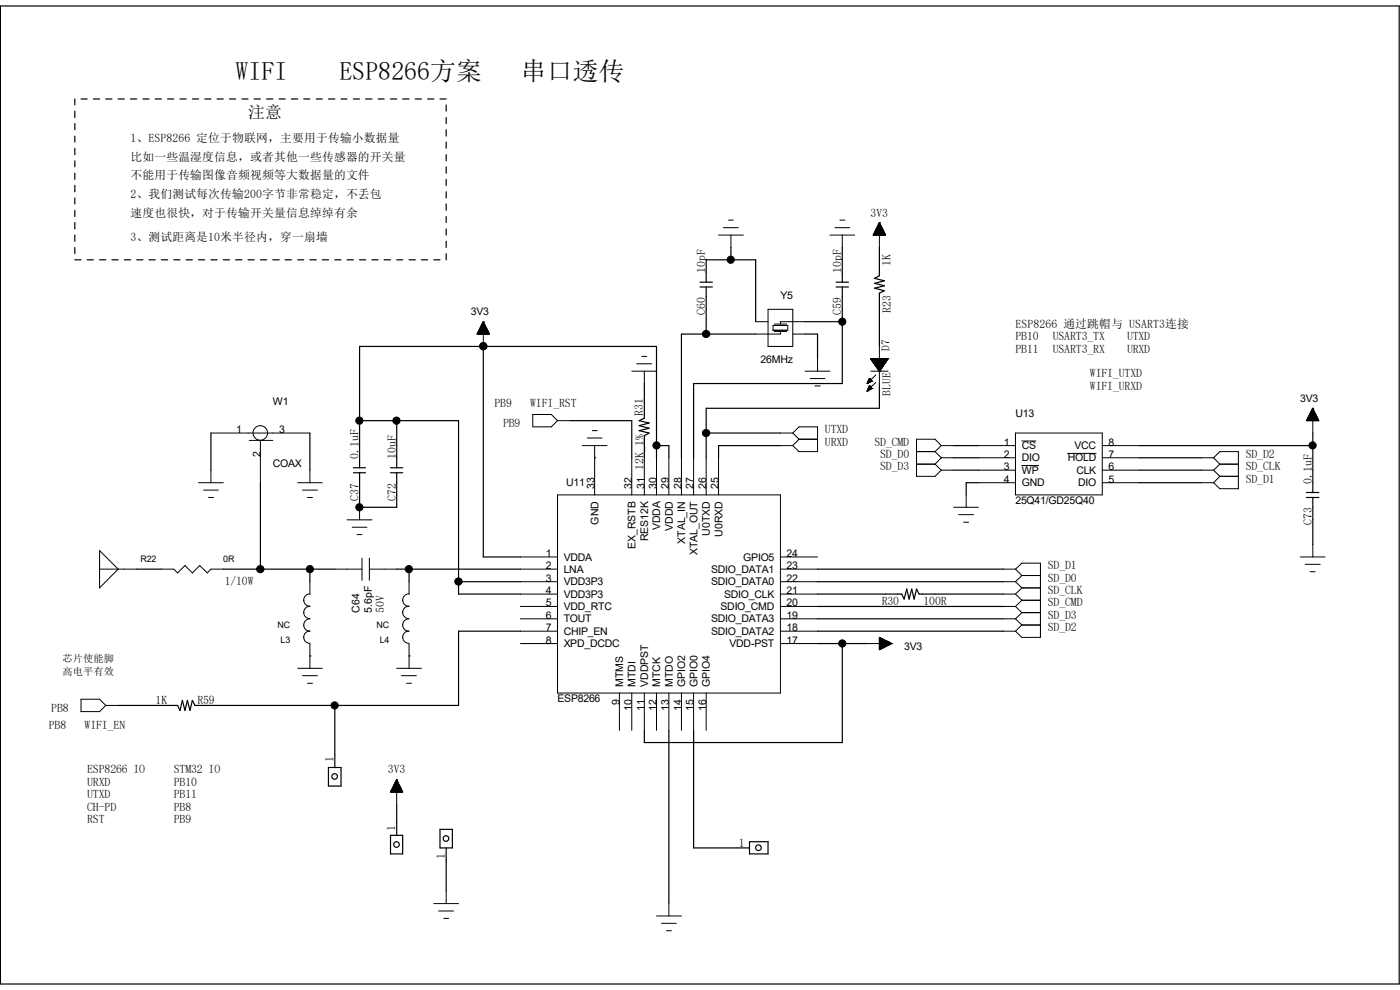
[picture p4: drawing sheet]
<svg xmlns="http://www.w3.org/2000/svg" width="297mm" height="210mm" viewBox="0 0 297 210" stroke-linecap="round" stroke-linejoin="round" font-family="sans-serif">
<g fill="none" stroke="#000" stroke-width=".25">
<path d="M.1 1.3h296.7v207.4h-296.7zM15.9 21v1.3M15.9 23.6v1.3M15.9 26.2v1.3M15.9 28.9v1.2M15.9 31.5v1.3M15.9 34.1v1.3M15.9 36.7v1.4M15.9 39.3v1.4M17.2 21h1.3M19.8 21h1.3M22.4 21h1.3"/>
<path d="M25.1 21h1.3M27.7 21h1.3M30.3 21h1.3M32.9 21h1.3M35.6 21h1.3M38.2 21h1.3M40.8 21h1.3M43.4 21h1.3M46.1 21h1.3M48.7 21h1.3M51.3 21h1.3M53.9 21h1.3"/>
<path d="M56.6 21h1.3M59.2 21h1.3M61.8 21h1.4M64.4 21h1.3M67.1 21h1.3M69.7 21h1.3M72.3 21h1.3M75 21h1.3M77.6 21h1.3M80.2 21h1.3M82.8 21h1.4M85.4 21h1.4"/>
<path d="M88.1 21h1.3M90.7 21h1.3M93.3 21h1.4M94.7 22.3v1.3M94.7 24.9v1.3M94.7 27.5v1.4M94.7 30.1v1.4M94.7 32.8v1.3M94.7 35.4v1.3M94.7 38.1v1.2M15.9 42v1.3M15.9 44.6v1.3"/>
<path d="M15.9 47.2v1.4M15.9 49.9v1.3M15.9 52.5v1.3M15.9 55.1h1.3M18.5 55.1h1.3M21.1 55.1h1.3M23.7 55.1h1.4M26.4 55.1h1.3M29 55.1h1.3M31.6 55.1h1.3M34.2 55.1h1.4M36.9 55.1h1.3"/>
<path d="M39.5 55.1h1.3M42.1 55.1h1.3M44.7 55.1h1.4M47.4 55.1h1.3M50 55.1h1.3M52.6 55.1h1.3M55.2 55.1h1.4M57.9 55.1h1.3M60.5 55.1h1.3M63.2 55.1h1.2M65.7 55.1h1.4M68.4 55.1h1.3"/>
<path d="M71 55.1h1.3M73.6 55.1h1.4M76.3 55.1h1.3M78.9 55.1h1.3M81.5 55.1h1.3M84.2 55.1h1.2M86.8 55.1h1.3M89.4 55.1h1.3M92 55.1h1.3M94.7 40.7v1.3M94.7 43.3v1.3M94.7 45.9v1.3"/>
<path d="M94.7 48.6v1.3M94.7 51.2v1.3M94.7 53.8v1.3M148.5 59.9h2.6M149.8 59.9v-4.8h10.5v13.1M155.1 52.5v2.6M177.4 59.9h2.6M178.7 52.5v7.4M186.6 52.5v6l-1.1 .6 2.1 .5-2.1 .5 2.1 .5-2.1 .5 2.1 .6-1 .5v11.3M102.5 73.5h.1M102.5 73.5v44.7h7.9M148.5 60.9h2.6"/>
<path d="M149.8 60.9v10M160.3 70.9h-15.7v26.2M170.8 70.9h2.6v5.2M170.8 68.2h7.9M177.4 60.9h2.6M178.7 60.9v20.5h-31.5v15.7M44.7 91.9v7.8M65.7 91.9v7.8M75 99.2h2.6M76.3 89.2h21v36.8h13.1M82.8 99.2h2.6M84.2 89.2v10"/>
<path d="M120.9 89.2h13.1v7.9M126.2 97.1h.1M136.7 81.4v7.3l-1.1 .5 2.1 .5-2.1 .6 2.1 .5-2.1 .6 2.1 .5-1 .5v4.7M139.3 97.1v-23.6h-63v25.7M139.3 94.5h2.6v2.6M149.8 91.9h15.8M165.6 94.5h-13.2v2.6M186.6 81.4v5.2h-36.8v10.5M202.3 94.5h5.3M202.3 99.7h5.3M202.3 97.1h5.3M241.7 94.5h36.8"/>
<path d="M241.7 99.7h13.1M241.7 97.1h13.1M278.5 91.9v12.6M55.2 102.4v18.3M75 100.3h2.6M76.3 107.6h.1M76.3 100.3v7.3M82.8 100.3h2.6M84.2 100.3v7.3h-7.9M207.6 102.4h-2.6v2.6M241.7 102.4h13.1M277.2 105.5h2.6"/>
<path d="M277.2 104.5h2.6M278.5 105.5v10M29 120.7h5.2M47.4 120.7h23.6M65.7 139.1h.1M65.7 120.7v2.7M84.2 120.7h26.2M86.8 139.1h.1M86.8 120.7v2.7M97.3 123.4h13.1M110.4 133.9h-13.1v15.7h-55.9l-.6-1-.5 2.1-.5-2.1-.6 2.1-.5-2.1-.5 2.1-.5-1.1h-12.6M173.4 126h17.9l.5 1.1 .6-2.1 .5 2.1 .5-2.1 .5 2.1 .5-2.1 .6 1h17.9"/>
<path d="M173.4 120.7h39.5M173.4 133.9h39.5M173.4 123.4h39.5M173.4 128.7h39.5M173.4 131.3h39.5M173.4 136.5h10.5M178.7 136.5v21h-42v-2.6M71 149.6v13.2M141.9 154.9v36.8M147.2 154.9v25h11.8M69.7 162.8h2.6v4h-2.6zM82.8 177.2h2.6v3.9h-2.6z"/>
<path d="M84.2 170.7v6.5M93.3 175.9h2.7v4h-2.7zM94.7 179.9v9.2M159 178.6h3.9v2.5h-3.9z"/>
<circle cx="71" cy="164.7" r=".59"/>
<circle cx="84.1" cy="179.2" r=".59"/>
<circle cx="94.6" cy="177.9" r=".59"/>
<circle cx="160.9" cy="179.8" r=".59"/>
</g>
<g fill="none" stroke="#000" stroke-width=".21">
<path d="M152.4 49.9h5.3M153.5 48.3h3.1M154.6 46.7h1M155.1 49.9v2.6M176.1 49.9h5.2M177.1 48.3h3.2M178.2 46.7h1M178.7 49.9v2.6M185.3 49.7v.2M185.3 49.7h2.5v.2M185.4 49.7h2.4M185.4 49.5v.4"/>
<path d="M185.4 49.5h2.3v.4M185.5 49.4h2.2M185.5 49.3v.6M185.5 49.3h2.1v.6M185.6 49.2h2M185.6 49.1v.8M185.6 49.1h1.9v.8M185.7 49h1.8M185.7 48.9v1M185.7 48.9h1.7v1M185.8 48.8h1.6M185.8 48.6v1.3"/>
<path d="M185.8 48.7h1.5v1.2M185.9 48.6h1.3M185.9 48.5h1.3v1.4M186.1 48.2v1.7M186.1 48.3h1v1.6M186.1 48.2h1M186.2 48v1.9M186.2 48.1h.8v1.8M186.2 48h.7M186.3 47.8v2.1M186.3 47.8h.6v2.1M186.3 47.8h.5"/>
<path d="M186.4 47.5v2.4M186.4 47.7h.4v2.2M186.4 47.5h.3M186.5 47.3v2.6M186.5 47.5h.2v2.4M186.5 47.3h.1M186.6 47.2h.1M186.6 47.2v5.3M186.6 47.2l-1.3 2.7h2.6M186.6 47.2l1.3 2.7M187.2 48.4h-1.3v1.5M101.3 70.8l2.5 .1"/>
<path d="M101.3 70.7v.2M101.3 70.7h2.4M101.4 70.6h2.3v.3M101.4 70.5v.4M101.4 70.4h2.2M101.5 70.3h2.1v.6M101.5 70.3v.6M101.5 70.2h2M101.6 70.1h1.9v.8M101.6 70.1v.8M101.6 70h1.8M101.7 69.9h1.7v1"/>
<path d="M101.7 69.9v1M101.8 69.8h1.5M101.8 69.7h1.5v1.2M101.8 69.6v1.3M101.9 69.6h1.3M101.9 69.5h1.3v1.4M101.9 69.4v1.5M101.9 69.4h1.2M102 69.3h1v1.6M102.1 69.1h.9v1.8M102.1 69v1.9M102.2 69h.7"/>
<path d="M102.2 68.9h.6v2M102.2 68.7v2.2M102.3 68.7h.5M102.3 68.7h.4v2.2M102.3 68.5v2.4M102.4 68.5h.3M102.4 68.5h.3v2.4M102.4 68.4v2.5M102.4 68.4h.2M102.5 68.2h.1M102.5 68.2l1.3 2.7h-2.6zM102.5 68.2v5.3"/>
<path d="M103 69.2h-.9l-.1 1.7M134 78.7h5.3M135.1 77.2h3.2M136.1 75.6h1.1M136.7 78.7v2.7M160.3 68.2h2.6M162.9 65.6h5.3v7.9h-5.3zM164 69h3.1v1.1h-3.1zM164.3 70.3h2.6M164.3 68.7h2.6M165.6 70.3v.6h-5.3M168.2 70.9h2.6"/>
<path d="M170.8 68.2h-5.2v.5M170.8 78.7h5.3M173.4 76.1v2.6M184.7 76.1h.1M184.7 78.7h3.7M184.7 76.1h3.7M184.7 76.1l1.9 2.6M184.7 76.2h3.7M184.8 76.1v.1h3.5M184.8 76.3h3.5M184.8 76.1v.2M184.9 76.1v.3h3.4v-.3"/>
<path d="M185 76.5h3.2M185 76.1v.3h3.2M185 76.1v.4h3.1M185 76.1v.5h3.1M185.1 76.1v.5h2.9M185.2 76.1v.7h2.8M185.2 76.9h2.8M185.2 76.1v.7h2.8v-.7M185.3 76.1v.8h2.6M185.3 77h2.5M185.3 76.1v.9h2.5l.1-.9M185.4 76.1v.9h2.4"/>
<path d="M185.4 76.1v1h2.3v-1M185.5 77.2h2.2M185.5 76.1v1.1h2.2M185.5 76.1v1.2h2.1l.1-1.2M185.6 77.4h2M185.6 76.1v1.2M185.6 76.1v1.3h1.9v-1.3M185.7 76.1v1.4h1.8M185.7 76.1v1.5h1.7M185.8 76.1v1.5h1.6v-1.5M185.8 79.5l-1.6 1.6M185.8 77.8h1.5"/>
<path d="M185.8 76.1v1.6h1.5v-1.6M185.9 76.1v1.7h1.3M185.9 76.1v1.8h1.3M186.1 78.1h1M186.1 76.1v1.9h1v-1.9M186.1 76.1v2h1v-2M186.2 76.1v2M186.2 76.1v2.1h.7M186.3 76.1v2.2h.6v-2.2M186.3 78.4h.5M186.3 76.1v2.3h.5M186.4 76.1v2.4h.4v-2.4"/>
<path d="M186.4 76.1v2.4h.3v-2.4M186.5 76.1v2.6h.2v-2.6M186.5 76.1l.1 2.6M186.6 78.7h.1M186.6 73.5v7.9M186.9 76.1v2.2h-.7M187 76.1v2M187.2 76.1v1.8M187.2 76.1v1.8h-1.3M187.5 76.1v1.5h-1.8M187.6 76.1v1.2M187.8 76.1v.9"/>
<path d="M188 76.1v.6h-2.9M188.1 76.1v.4M188.3 76.1v.1M188.4 76.1h.1M188.4 76.1l-1.8 2.6M44.7 91.9h21M44.7 99.7v2.7M52.9 93.4h5M55.2 93.4v9M65.7 99.7v2.7M113 87.9h4l1.3 1.3-1.3 1.4h-4zM118.3 89.2h2.6"/>
<path d="M123.5 94.5h5.3M124.6 92.9h3.1M125.6 91.4h1.1M126.2 94.5v10.5M134 97.1v7.9M136.7 97.1v7.9M139.3 97.1v7.9M141.9 97.1v7.9M144.6 97.1v7.9M147.2 97.1v7.9M149.8 97.1v7.9M152.4 97.1v7.9"/>
<path d="M165.6 91.9h2.6M165.6 94.5h2.6M168.2 91.9l1.3-1.3h3.9v5.2h-3.9l-1.3-1.3M168.2 91.9l1.3 1.3M169.5 93.2h3.9M169.5 93.2l-1.3 1.3M171.9 80.3h3.1M172.9 81.9h1.1M183.9 83h.1M183.9 81.4h.1M184 82.9h.1M184 81.3h.1"/>
<path d="M184.1 81.1v.2M184.1 82.7v.2M184.1 81v.2M184.1 82.6v.2M184.1 82.5v.3h-.1M184.1 80.9v.3h-.1M184.2 82.4h.8M184.2 80.7v.5M184.2 82.3v.5M184.3 80.7h.6v.2M184.3 82.3h.6v.2h-.7M184.3 82.4h.7"/>
<path d="M184.3 80.6v.6h-.2M184.3 82.2v.6M184.3 80.8h.7M184.3 82.2h.5v.3h-.7M184.3 80.6l.5 .1v.2M184.3 82.3h.5v.2M184.3 80.5v.7M184.3 82.1v.6M184.4 82v.7l-.3 .1M184.4 82.2h.3v.3M184.4 82.1h.3M184.4 80.4v.8h-.3"/>
<path d="M184.4 80.6h.3v.3M184.4 80.5h.3M184.4 82h.2v.6h-.5M184.4 82h.3v.6h-.6M184.4 80.3v.8M184.4 81.9v.8M184.4 80.4l.3 .1v.5h-.6M184.4 81.9h.1M184.4 80.3h.1M184.4 81.9l-.5 1.1M184.4 81.9l.6 .5M184.4 81.9v.8h-.3"/>
<path d="M184.4 82l.1 .6M184.4 80.3l.1 .8M184.4 80.3l-.5 1.1M184.4 80.3l.6 .6M184.6 80.4v.7h-.5M184.8 80.6v.3h-.7M185 80.8v.1M185 82.4h.1M185 80.9h.1M185 82.4l-1.1 .6M185 80.9l-1.1 .5M185 80.9h-.8"/>
<path d="M185.8 81.1l-1.6 1.6M194.4 95.8h4M194.4 98.5h4M198.4 95.8l1.3 1.3M198.4 98.5l1.3 1.2M199.7 94.5h2.6M199.7 99.7h2.6M199.7 97.1h2.6M199.7 94.5l-1.3-1.3h-4v7.8h4l1.3-1.3M199.7 94.5l-1.3 1.3M199.7 97.1l-1.3 1.4M207.6 94.5h7.8"/>
<path d="M207.6 99.7h7.8M207.6 97.1h7.8M215.4 91.9h18.4v13.1h-18.4zM216.8 93.6h3M216.8 98.8h3.5M226.5 96.2h6M233.8 94.5h7.9M233.8 99.7h7.9M233.8 97.1h7.9M254.8 99.7h2.7M254.8 97.1h2.7M257.5 97.1l1.3-1.3h3.9v7.9h-3.9l-1.3-1.3"/>
<path d="M257.5 97.1l1.3 1.4M257.5 99.7l1.3 1.3M258.8 98.5h3.9M258.8 98.5l-1.3 1.2M277.2 89.2h2.5M277.2 89.1v.1M277.3 89h2.4M277.3 88.9h2.4v.3M277.3 88.9v.3M277.4 88.8h2.2M277.4 88.7h2.1v.5M277.4 88.7v.5"/>
<path d="M277.5 88.6h2M277.5 88.5h1.9v.7M277.5 88.5v.7M277.6 88.4h1.8M277.7 88.3h1.6v.9M277.7 88.2v1M277.7 88.2h1.6M277.7 88.1h1.5v1.1M277.7 88.1v1.1M277.8 88h1.4M277.9 87.9h1.2v1.3M277.9 87.8v1.4"/>
<path d="M277.9 87.8h1.2M278 87.7h1v1.5M278 87.6v1.6M278 87.6h.9M278 87.5h.9v1.7M278 87.3v1.9M278.1 87.3h.7M278.2 87.2h.6v2M278.2 87.2v2M278.2 87.2h.6M278.3 87h.4v2.2M278.3 87v2.2"/>
<path d="M278.3 87h.3M278.4 86.8h.2v2.4M278.4 86.7v2.5M278.4 86.7h.2M278.5 86.6h.1M278.5 86.6v5.3M278.5 86.6l1.3 2.6h-2.6zM21.1 116.8l4 3.9-4 4zM42.1 102.4h5.3M43.2 104h3.1M44.2 105.5h1.1M63.2 102.4h5.2"/>
<path d="M64.2 104h3.2M65.2 105.5h1.1M73.6 110.3h5.3M74.7 111.8h3.2M75.7 113.4h1.1M76.3 107.6v2.7M76.8 118.4v4.7M78.4 118.4v4.7M110.4 118.2h7.9M118.3 105h47.3v42h-47.3zM165.6 118.2h7.8M202.3 107.6h5.3"/>
<path d="M203.4 109.2h3.1M204.4 110.8h1.1M205 105v2.6M207.6 102.4h7.8M233.8 102.4h7.9M254.8 102.4h2.7M258.8 101h3.9M258.8 101l-1.3 1.4M275.8 118.2h5.3M276.9 119.7h3.2M278.5 115.5v2.7M21.1 120.7h7.9"/>
<path d="M34.2 120.7h2.7l.8 .8 1.5-1.5 1.6 1.5 1.6-1.5 1.6 1.5 .7-.8h2.7M64.5 135.2h-.1a1.31 1.31 0 0 0 1.3 1.3M64.5 132.6a1.18 1.18 0 0 0 1.2 1.3 1.31 1.31 0 0 0-1.3 1.3M64.5 130l-.1-.1a1.31 1.31 0 0 0 1.3 1.3M64.5 127.3h-.1a1.31 1.31 0 0 0 1.3 1.3M65.7 123.4v2.6a1.23 1.23 0 0 0-1.3 1.3M65.7 136.5v5.3M65.7 131.3a1.31 1.31 0 0 0-1.3 1.3M65.7 128.7a1.23 1.23 0 0 0-1.3 1.2M71 120.7h5.8M78.4 120.7h5.8M85.5 135.2h-.1a1.31 1.31 0 0 0 1.3 1.3"/>
<path d="M85.5 132.6a1.23 1.23 0 0 0 1.2 1.3M85.5 130l-.1-.1a1.31 1.31 0 0 0 1.3 1.3M85.5 127.3h-.1a1.31 1.31 0 0 0 1.3 1.3M86.8 123.4v2.6a1.24 1.24 0 0 0-1.4 1.3M86.8 136.5v5.3M86.8 133.9a1.24 1.24 0 0 0-1.4 1.3M86.8 131.3h-.1a1.31 1.31 0 0 0-1.3 1.3M86.8 128.7a1.24 1.24 0 0 0-1.4 1.2M110.4 120.7h7.9M110.4 123.4h7.9M110.4 126h7.9M110.4 128.7h7.9"/>
<path d="M110.4 131.3h7.9M110.4 133.9h7.9M110.4 136.5h7.9M165.6 120.7h7.8M165.6 123.4h7.8M165.6 126h7.8M165.6 128.7h7.8M165.6 131.3h7.8M165.6 133.9h7.8M165.6 136.5h7.8M183.9 136.5h5.3M186.6 135.2l2.6 1.3-2.6 1.3z"/>
<path d="M186.6 135.3h.1v2.5h-.1M186.6 135.3h.3v2.4h-.3M186.6 135.5h.5v2.1h-.5M186.6 135.6h.7v1.9h-.7M186.6 135.7h.9v1.7h-.9M186.6 135.8h1.1v1.4h-1.1M186.6 136.4h2.4M186.6 136.3h2.2M186.6 136.2h2M186.6 136.1h1.8M186.6 136h1.6M186.6 135.9h1.4"/>
<path d="M186.8 135.3v2.4M187 135.4v2.2M187.2 135.5v2M187.4 135.6v1.8M187.6 135.7v1.6M187.8 135.8v1.4M188 135.9v1.3h-1.4M188 135.9v1.2M188.1 136v1h-1.5M188.3 136.1v.9M188.3 136.1v.8h-1.7M188.5 136.1v.8"/>
<path d="M188.6 136.2v.6h-2M188.7 136.2v.6M188.8 136.3v.4h-2.2M188.9 136.4v.3M189 136.4v.2h-2.4M189.1 136.5v.1M189.2 136.5h.1M212.9 120.7h2.5M212.9 123.4h2.5M212.9 126h2.5M212.9 128.7h2.5M212.9 131.3h2.5"/>
<path d="M212.9 133.9h2.5M215.4 120.7l1.4 1.4M215.4 120.7l1.4-1.2h3.9v15.7h-3.9l-1.4-1.3M215.4 123.4l1.4 1.3M215.4 126l1.4 1.3M215.4 128.7l1.4 1.3M215.4 131.3l1.4 1.3M216.8 122.1h3.9M216.8 124.7h3.9M216.8 122.1l-1.4 1.3M216.8 127.3h3.9M216.8 124.7l-1.4 1.3"/>
<path d="M216.8 130h3.9M216.8 127.3l-1.4 1.4M216.8 132.6h3.9M216.8 130l-1.4 1.3M216.8 132.6l-1.4 1.3M278 121.3h1M17.2 148.3h3.9l1.3 1.3-1.3 1.4h-3.9zM22.4 149.6h2.7M63.2 141.8h5.2M64.2 143.3h3.2M65.2 144.9h1.1M84.2 141.8h5.2"/>
<path d="M85.2 143.3h3.1M86.3 144.9h1M131.4 147v7.9M134 147v7.9M136.7 147v7.9M139.3 147v7.9M141.9 147v7.9M144.6 147v7.9M147.2 147v7.9M149.8 147v7.9M82.9 168h2.5M82.9 167.8h2.4"/>
<path d="M83 168v-.3h2.3v.3M83 167.6h2.3M83.1 168v-.5h2.1v.5M83.1 167.4h2M83.2 168v-.7h1.9v.7M83.3 167.2h1.7M83.3 168v-.9h1.7v.9M83.4 167h1.5M83.4 168v-1.1h1.5v1.1M83.5 166.8h1.3M83.5 166.7h1.3v1.3M83.5 166.6v1.4"/>
<path d="M83.6 166.6h1.2M83.6 166.5h1.1v1.5M83.6 166.4v1.6M83.7 166.4h.9M83.7 166.2h.8v1.8M83.7 166.2v1.8M83.8 166.2h.7M83.8 166h.7v2M83.8 165.9v2.1M83.9 165.9h.5M83.9 165.9h.5v2.1M83.9 165.7v2.3"/>
<path d="M84 165.7h.3M84 165.6h.2v2.4M84 165.5v2.5M84.1 165.5h.1M84.2 165.4h.1M84.2 165.4v5.3M84.2 165.4l1.2 2.6h-2.6zM92 191.7h5.3M93 193.3h3.2M94.1 194.8h1.1M94.7 189.1v2.6M139.3 194.3h5.3"/>
<path d="M140.3 195.9h3.2M141.4 197.4h1.1M141.9 191.7v2.6"/>
<circle cx="55.2" cy="91.8" r="1.55"/>
</g>
<g fill="#000" stroke="#000" stroke-width=".21">
<circle cx="155" cy="55.1" r=".76"/>
<circle cx="102.5" cy="73.4" r=".76"/>
<circle cx="149.8" cy="70.9" r=".77"/>
<circle cx="178.7" cy="68.2" r=".76"/>
<circle cx="76.2" cy="89.2" r=".76"/>
<circle cx="84.1" cy="89.2" r=".76"/>
<circle cx="139.3" cy="94.5" r=".76"/>
<circle cx="149.8" cy="91.9" r=".77"/>
<circle cx="278.5" cy="94.5" r=".76"/>
<circle cx="76.2" cy="107.6" r=".76"/>
<circle cx="55.2" cy="120.7" r=".77"/>
<circle cx="65.7" cy="120.7" r=".76"/>
<circle cx="86.7" cy="120.7" r=".76"/>
<circle cx="97.3" cy="123.4" r=".77"/>
<circle cx="178.7" cy="136.5" r=".76"/>
<circle cx="71" cy="149.6" r=".76"/>
</g>
<g font-size="5.5">
<text x="50" y="17">WIFI</text>
<text x="72" y="17">ESP8266方案</text>
<text x="110.6" y="17">串口透传</text>
</g>
<text font-size="3.6" x="52.6" y="24.9">注意</text>
<g font-size="2.5">
<text x="27.7" y="30.1">1、ESP8266 定位于物联网，主要用于传输小数据量</text>
<text x="27.7" y="34.1">比如一些温湿度信息，或者其他一些传感器的开关量</text>
<text x="27.7" y="38.1">不能用于传输图像音频视频等大数据量的文件</text>
<text x="27.7" y="42">2、我们测试每次传输200字节非常稳定，不丢包</text>
<text x="27.7" y="45.9">速度也很快，对于传输开关量信息绰绰有余</text>
<text x="184.7" y="45.9">3V3</text>
<text x="27.7" y="51.2">3、测试距离是10米半径内，穿一扇墙</text>
<text x="149.6" y="58" transform="rotate(-90 149.6 58)">10pF</text>
<text x="178.5" y="58" transform="rotate(-90 178.5 58)">10pF</text>
<text x="188.9" y="56.4" transform="rotate(-90 188.9 56.4)">1K</text>
<text x="149.6" y="66.8" transform="rotate(-90 149.6 66.8)">C60</text>
<text x="178.5" y="66.8" transform="rotate(-90 178.5 66.8)">C59</text>
<text x="189" y="66.5" transform="rotate(-90 189 66.5)">R23</text>
<text x="215.4" y="69.6">ESP8266 通过跳帽与 USART3连接</text>
<text x="215.4" y="72.2">PB10</text>
<text x="215.4" y="74.8">PB11</text>
<text x="223.4" y="72.2">USART3_TX</text>
<text x="223.4" y="74.8">USART3_RX</text>
<text x="239.1" y="74.8">URXD</text>
<text x="239.1" y="72.2">UTXD</text>
<text x="231.2" y="80.1">WIFI_UTXD</text>
<text x="231.2" y="82.7">WIFI_URXD</text>
<text x="104.9" y="86.4">PB9</text>
<text x="112.5" y="86.4">WIFI_RST</text>
<text x="136.4" y="88.3" transform="rotate(-90 136.4 88.3)">R31</text>
<text x="106.7" y="90.6">PB9</text>
<text x="175" y="91.9">UTXD</text>
<text x="175" y="94.5">URXD</text>
<text x="185.5" y="94.5">SD_CMD</text>
<text x="76.1" y="97.4" transform="rotate(-90 76.1 97.4)">0.1uF</text>
<text x="83.9" y="97.4" transform="rotate(-90 83.9 97.4)">10uF</text>
<text x="136.5" y="99.6" transform="rotate(-90 136.5 99.6)">12K_1%</text>
<text x="186.7" y="97.1">SD_D0</text>
<text x="186.7" y="99.7">SD_D3</text>
<text x="264.3" y="97.1">SD_D2</text>
<text x="264.3" y="99.7">SD_CLK</text>
<text x="76.1" y="106.2" transform="rotate(-90 76.1 106.2)">C37</text>
<text x="83.9" y="106.2" transform="rotate(-90 83.9 106.2)">C72</text>
<text x="264.3" y="102.4">SD_D1</text>
<text x="278.3" y="102.7" transform="rotate(-90 278.3 102.7)">0.1uF</text>
<text x="278.3" y="111.4" transform="rotate(-90 278.3 111.4)">C73</text>
<text x="47.7" y="124.2">1/10W</text>
<text x="222.3" y="120.7">SD_D1</text>
<text x="222.3" y="123.4">SD_D0</text>
<text x="81.5" y="130" transform="rotate(-90 81.5 130)">50V</text>
<text x="187.1" y="128.4">R30</text>
<text x="195.9" y="128.4">100R</text>
<text x="222.3" y="126">SD_CLK</text>
<text x="222.3" y="128.7">SD_CMD</text>
<text x="222.3" y="131.3">SD_D3</text>
<text x="222.3" y="133.9">SD_D2</text>
<text x="33" y="149.4">1K</text>
<text x="41.9" y="149.4">R59</text>
<text x="10.4" y="154.6">PB8</text>
<text x="10.9" y="151">PB8</text>
<text x="17.9" y="154.6">WIFI_EN</text>
<text x="70.8" y="161.7" transform="rotate(-90 70.8 161.7)">1</text>
<text x="18.5" y="164.1">ESP8266 IO</text>
<text x="18.5" y="166.8">URXD</text>
<text x="36.9" y="164.1">STM32 IO</text>
<text x="36.9" y="166.8">PB10</text>
<text x="82.3" y="164.1">3V3</text>
<text x="18.5" y="169.3">UTXD</text>
<text x="18.5" y="172">CH-PD</text>
<text x="36.9" y="172">PB8</text>
<text x="36.9" y="169.3">PB11</text>
<text x="18.5" y="174.6">RST</text>
<text x="36.9" y="174.6">PB9</text>
<text x="83.9" y="176.2" transform="rotate(-90 83.9 176.2)">1</text>
<text x="156.7" y="179.6">1</text>
<text x="94.4" y="182.2" transform="rotate(-90 94.4 182.2)">1</text>
</g>
<g font-size="2.4">
<text x="188.7" y="74.4" transform="rotate(-90 188.7 74.4)">D7</text>
<text x="188.9" y="83.9" transform="rotate(-90 188.9 83.9)">BLUE</text>
</g>
<g font-size="2.2">
<text x="165.6" y="63.5">Y5</text>
<text x="99.9" y="66.9">3V3</text>
<text x="161.4" y="76.9">26MHz</text>
<text x="57.9" y="85.8">W1</text>
<text x="215.4" y="88.5">U13</text>
<text x="275.8" y="85.3">3V3</text>
<text x="50.1" y="91.9">1</text>
<text x="59.2" y="91.9">3</text>
<text x="213" y="94.5">1</text>
<text x="216.8" y="95.3">CS</text>
<text x="228" y="95.3">VCC</text>
<text x="235.2" y="94.5">8</text>
<text x="55.2" y="97" transform="rotate(-90 55.2 97)">2</text>
<text x="57.9" y="99">COAX</text>
<text x="213" y="99.7">3</text>
<text x="213" y="97.1">2</text>
<text x="216.8" y="100.5">WP</text>
<text x="216.8" y="97.9">DIO</text>
<text x="226.5" y="97.9">HOLD</text>
<text x="228.3" y="100.5">CLK</text>
<text x="235.2" y="99.7">6</text>
<text x="235.2" y="97.1">7</text>
<text x="120.1" y="103.2">U11</text>
<text x="126.2" y="103.7" transform="rotate(-90 126.2 103.7)">33</text>
<text x="134" y="103.7" transform="rotate(-90 134 103.7)">32</text>
<text x="136.7" y="103.7" transform="rotate(-90 136.7 103.7)">31</text>
<text x="139.3" y="103.7" transform="rotate(-90 139.3 103.7)">30</text>
<text x="141.9" y="103.7" transform="rotate(-90 141.9 103.7)">29</text>
<text x="144.6" y="103.7" transform="rotate(-90 144.6 103.7)">28</text>
<text x="147.2" y="103.7" transform="rotate(-90 147.2 103.7)">27</text>
<text x="149.8" y="103.7" transform="rotate(-90 149.8 103.7)">26</text>
<text x="152.4" y="103.7" transform="rotate(-90 152.4 103.7)">25</text>
<text x="213" y="102.4">4</text>
<text x="215.4" y="106.8">25Q41/GD25Q40</text>
<text x="216.8" y="103.2">GND</text>
<text x="228.7" y="103.2">DIO</text>
<text x="235.2" y="102.4">5</text>
<text x="127" y="111.3" transform="rotate(-90 127 111.3)">GND</text>
<text x="140.1" y="112.5" transform="rotate(-90 140.1 112.5)">VDDA</text>
<text x="142.7" y="112.7" transform="rotate(-90 142.7 112.7)">VDDD</text>
<text x="150.6" y="113.6" transform="rotate(-90 150.6 113.6)">U0TXD</text>
<text x="153.2" y="113.9" transform="rotate(-90 153.2 113.9)">U0RXD</text>
<text x="115.8" y="118.2">1</text>
<text x="119.6" y="118.9">VDDA</text>
<text x="134.8" y="116.5" transform="rotate(-90 134.8 116.5)">EX_RSTB</text>
<text x="137.5" y="114.9" transform="rotate(-90 137.5 114.9)">RES12K</text>
<text x="145.4" y="115.4" transform="rotate(-90 145.4 115.4)">XTAL_IN</text>
<text x="148" y="117.8" transform="rotate(-90 148 117.8)">XTAL_OUT</text>
<text x="157.7" y="118.9">GPIO5</text>
<text x="166.9" y="118.2">24</text>
<text x="115.8" y="120.7">2</text>
<text x="115.8" y="123.4">3</text>
<text x="119.6" y="121.5">LNA</text>
<text x="119.6" y="124.2">VDD3P3</text>
<text x="150.9" y="124.2">SDIO_DATA0</text>
<text x="150.9" y="121.5">SDIO_DATA1</text>
<text x="166.9" y="123.4">22</text>
<text x="166.9" y="120.7">23</text>
<text x="76.3" y="130" transform="rotate(-90 76.3 130)">C64</text>
<text x="78.9" y="130" transform="rotate(-90 78.9 130)">5.6pF</text>
<text x="115.8" y="126">4</text>
<text x="115.8" y="128.7">5</text>
<text x="115.8" y="131.3">6</text>
<text x="119.6" y="126.8">VDD3P3</text>
<text x="119.6" y="129.4">VDD_RTC</text>
<text x="152.9" y="129.4">SDIO_CMD</text>
<text x="153.6" y="126.8">SDIO_CLK</text>
<text x="166.9" y="131.3">19</text>
<text x="166.9" y="128.7">20</text>
<text x="166.9" y="126">21</text>
<text x="115.8" y="133.9">7</text>
<text x="115.8" y="136.5">8</text>
<text x="119.6" y="132">TOUT</text>
<text x="119.6" y="134.7">CHIP_EN</text>
<text x="119.6" y="137.3">XPD_DCDC</text>
<text x="150.9" y="134.7">SDIO_DATA2</text>
<text x="150.9" y="132">SDIO_DATA3</text>
<text x="154.8" y="137.3">VDD-PST</text>
<text x="166.9" y="136.5">17</text>
<text x="166.9" y="133.9">18</text>
<text x="191.8" y="137.8">3V3</text>
<text x="13.3" y="140.5">芯片使能脚</text>
<text x="13.3" y="143.1">高电平有效</text>
<text x="118.3" y="148.9">ESP8266</text>
<text x="131.4" y="149.6" transform="rotate(-90 131.4 149.6)">9</text>
<text x="132.2" y="145.7" transform="rotate(-90 132.2 145.7)">MTMS</text>
<text x="134.8" y="145.7" transform="rotate(-90 134.8 145.7)">MTDI</text>
<text x="137.5" y="145.7" transform="rotate(-90 137.5 145.7)">VDDPST</text>
<text x="140.1" y="145.7" transform="rotate(-90 140.1 145.7)">MTCK</text>
<text x="142.7" y="145.7" transform="rotate(-90 142.7 145.7)">MTDO</text>
<text x="145.4" y="145.7" transform="rotate(-90 145.4 145.7)">GPIO2</text>
<text x="148" y="145.7" transform="rotate(-90 148 145.7)">GPIO0</text>
<text x="150.6" y="145.7" transform="rotate(-90 150.6 145.7)">GPIO4</text>
<text x="134" y="150.8" transform="rotate(-90 134 150.8)">10</text>
<text x="136.7" y="150.8" transform="rotate(-90 136.7 150.8)">11</text>
<text x="139.3" y="150.8" transform="rotate(-90 139.3 150.8)">12</text>
<text x="141.9" y="150.8" transform="rotate(-90 141.9 150.8)">13</text>
<text x="144.6" y="150.8" transform="rotate(-90 144.6 150.8)">14</text>
<text x="147.2" y="150.8" transform="rotate(-90 147.2 150.8)">15</text>
<text x="149.8" y="150.8" transform="rotate(-90 149.8 150.8)">16</text>
</g>
<g font-size="1.9">
<text x="29.8" y="119.2">R22</text>
<text x="47.4" y="119.2">0R</text>
<text x="58.8" y="133.1">NC</text>
<text x="59.5" y="136.3">L3</text>
<text x="79.9" y="133.1">NC</text>
<text x="80.6" y="136.3">L4</text>
</g>
</svg>
